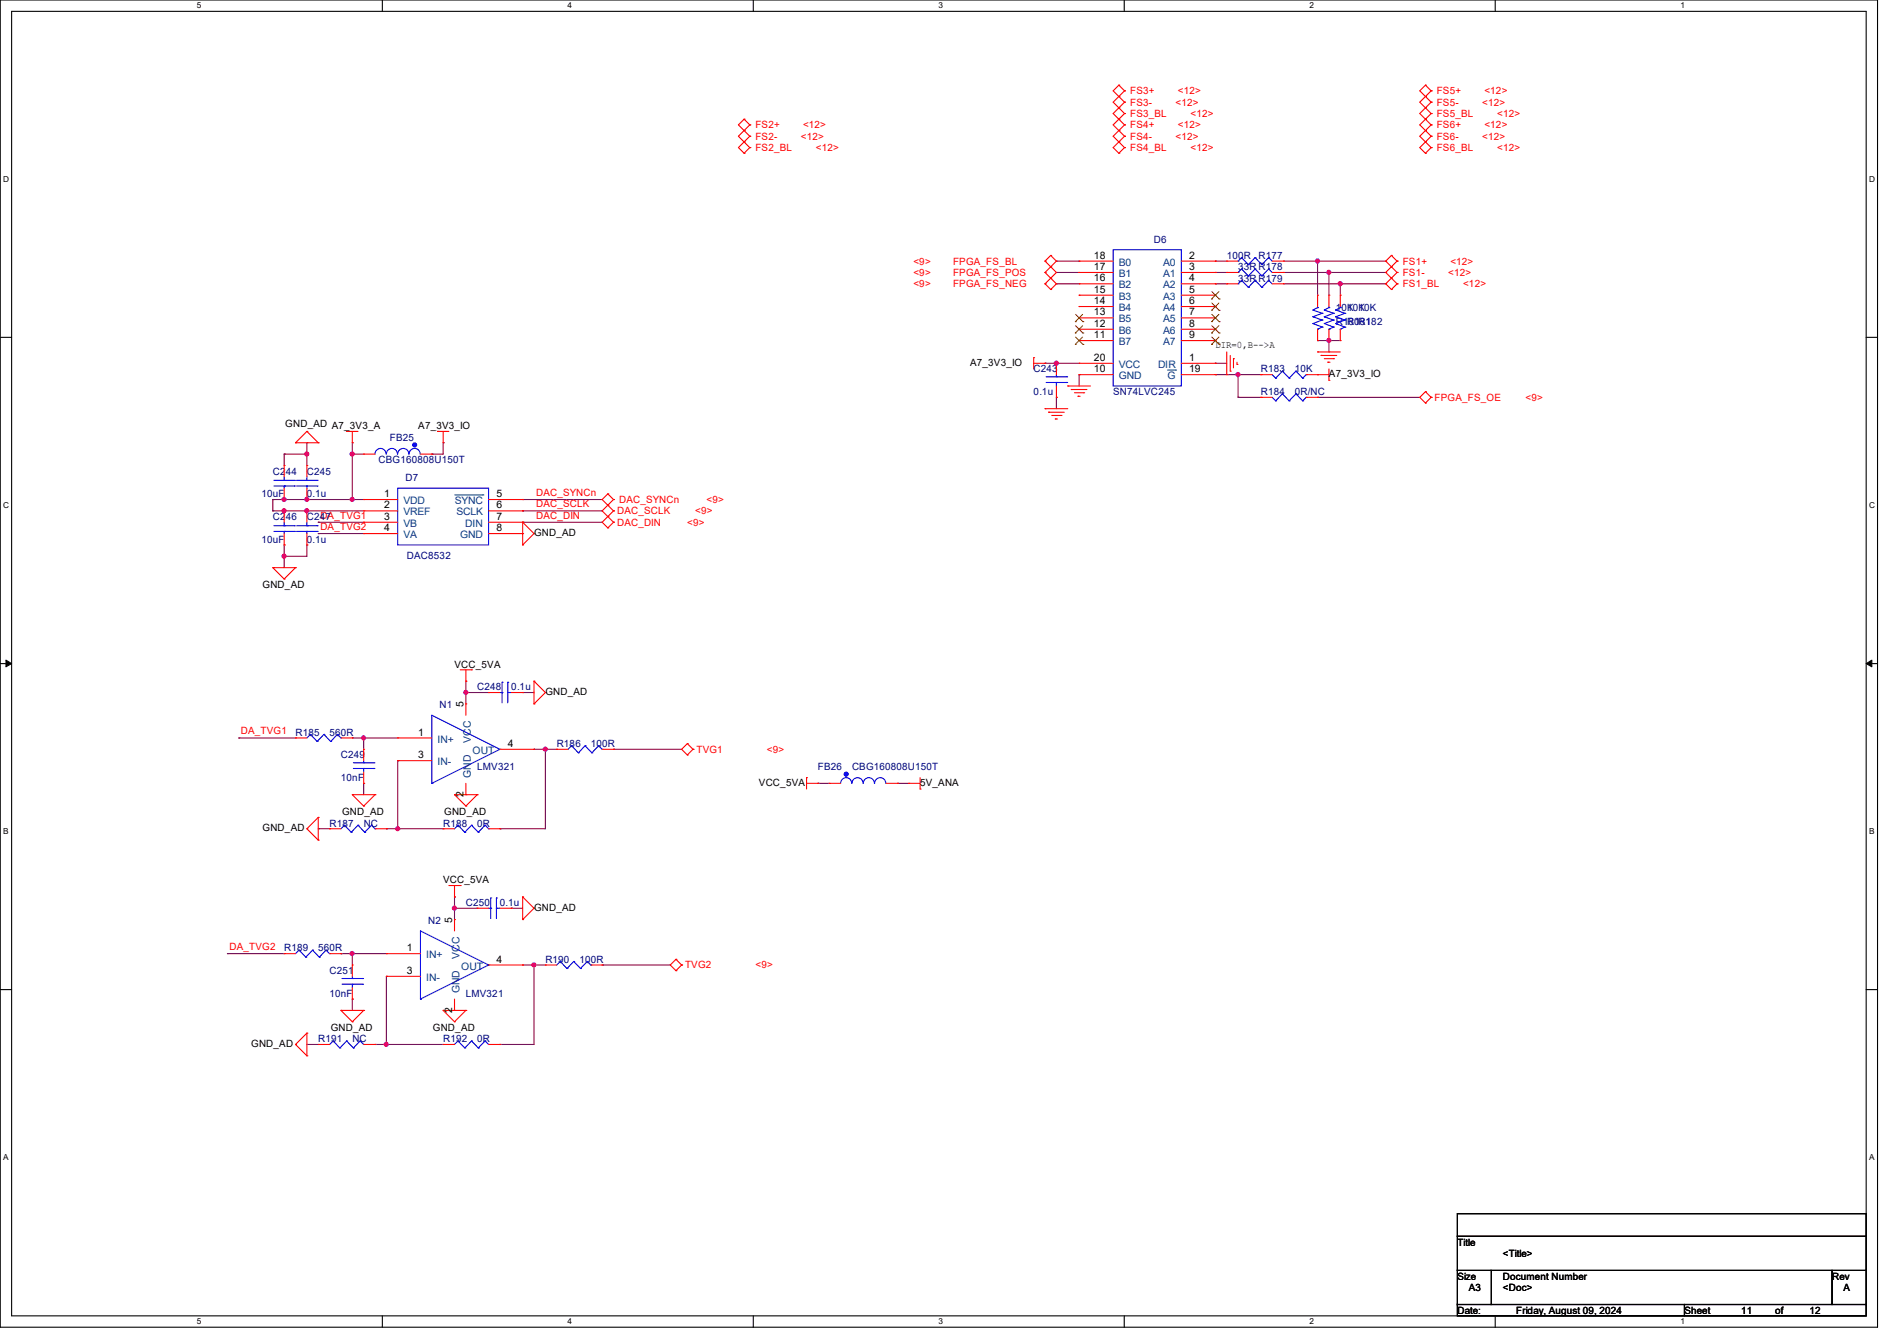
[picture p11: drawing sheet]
<svg xmlns="http://www.w3.org/2000/svg" width="297mm" height="210mm" viewBox="0 0 297 210" stroke-linecap="round" stroke-linejoin="round" font-family="sans-serif">
<path d="M0 0h294v207.9h-294zM1.8 1.8h290.4v204.3h-290.4z" fill="none" stroke="#000" stroke-width=".17"/>
<g fill="#fff">
<path d="M30.8 .2h.7v1.4h-.7z"/>
<path d="M30.8 206.2h.7v1.4h-.7z"/>
</g>
<path d="M59.9 0v1.8M59.9 206.1v1.8" fill="none" stroke="#000" stroke-width=".17"/>
<g fill="#fff">
<path d="M88.9 .2h.6v1.4h-.6z"/>
<path d="M88.9 206.2h.6v1.4h-.6z"/>
</g>
<path d="M117.9 0v1.8M117.9 206.1v1.8" fill="none" stroke="#000" stroke-width=".17"/>
<g fill="#fff">
<path d="M146.9 .2h.7v1.4h-.7z"/>
<path d="M146.9 206.2h.7v1.4h-.7z"/>
</g>
<path d="M176 0v1.8M176 206.1v1.8" fill="none" stroke="#000" stroke-width=".17"/>
<g fill="#fff">
<path d="M205 .2h.7v1.4h-.7z"/>
<path d="M205 206.2h.7v1.4h-.7z"/>
</g>
<path d="M234.1 0v1.8M234.1 206.1v1.8" fill="none" stroke="#000" stroke-width=".17"/>
<g fill="#fff">
<path d="M263.1 .2h.7v1.4h-.7z"/>
<path d="M263.1 206.2h.7v1.4h-.7z"/>
<path d="M.5 27.3h.9v1.4h-.9z"/>
<path d="M292.7 27.3h.8v1.4h-.8z"/>
<path d="M.5 78.4h.9v1.4h-.9z"/>
<path d="M292.7 78.4h.8v1.4h-.8z"/>
</g>
<path d="M0 52.8h1.8M292.2 52.8h1.8" fill="none" stroke="#000" stroke-width=".17"/>
<g fill="#fff">
<path d="M.5 129.5h.8v1.4h-.8z"/>
<path d="M292.7 129.5h.8v1.4h-.8z"/>
</g>
<path d="M0 103.9h1.8M292.2 103.9h1.8" fill="none" stroke="#000" stroke-width=".17"/>
<path d="M.9 103.4l.9 .5-.9 .5zM292.2 103.9l.9-.5v1z" fill="#000" stroke="#000" stroke-width=".16"/>
<g fill="#fff">
<path d="M.5 180.5h.8v1.4h-.8z"/>
<path d="M292.7 180.5h.8v1.4h-.8z"/>
</g>
<path d="M0 155h1.8M292.2 155h1.8M228.2 190.1h64v3.5h-64zM228.2 193.6h64v5.4h-64zM228.2 199h5.3v5.3h-5.3zM233.5 199h53.4v5.3h-53.4zM286.9 199h5.3v5.3h-5.3zM228.2 204.3h35.5v1.8h-35.5zM263.7 204.3h28.5v1.8h-28.5z" fill="none" stroke="#000" stroke-width=".17"/>
<g fill="none" stroke="#800040" stroke-width=".17">
<path d="M163.6 56.9h.1M163.6 56.9h5.4M165.4 56.9h.1M165.4 42.7h.1M165.4 44.4h.1M165.4 40.9h.1M165.4 40.9h3.6M165.4 42.7h3.6M165.4 44.4h3.6M169 58.7h.1M169 58.7v1.8M190.3 58.7h.1"/>
<path d="M190.3 56.9h.1M190.3 40.9h.1M190.3 42.7h.1M190.3 44.4h.1M190.3 58.7h7.1M190.3 56.9h1.8M190.3 40.9h1.8M190.3 42.7h1.8M190.3 44.4h1.8M193.8 58.7h.1M193.8 58.7v3.5M201 40.9h16"/>
<path d="M201 42.7h16M201 44.4h16M206.3 40.9h.1M206.3 53.3h.1M206.3 53.3h3.5M206.3 40.9v5.3M208.1 42.7h.1M208.1 55.1h.1M208.1 53.3h.1M208.1 42.7v3.5M208.1 53.3v1.8M209.8 44.4h.1"/>
<path d="M209.8 44.4v1.8M217 40.9h.1M217 42.7h.1M217 44.4h.1M42.7 78.2h.1M42.7 78.2h14.2M42.7 78.2v1.8M44.5 78.2h.1M44.5 71.1h.1M44.5 71.1h3.5M44.5 71.1v1.8M48 78.2h.1"/>
<path d="M48 71.1h.1M48 69.3h.1M48 69.3v3.6M55.2 69.3h.1M55.2 71.1h.1M55.2 78.2h.1M55.2 69.3v8.9M55.2 71.1h1.7M67.6 71.1h.1M69.4 69.3h.1M69.4 69.3v1.8h-1.8M81.8 78.2h.1"/>
<path d="M81.8 78.2h12.5M165.4 62.2h.1M165.4 62.2v1.8M193.8 62.2h.1M193.8 62.2h3.6M206.3 62.2h.1M206.3 62.2h16M42.7 80h.1M42.7 80h14.2M44.5 80h.1M44.5 85.3h.1M44.5 87.1h.1"/>
<path d="M44.5 85.3v3.6M48 80h.1M48 85.3h.1M48 85.3v1.8h-3.5M49.8 81.8h.1M49.8 83.6h.1M49.8 81.8h7.1M49.8 83.6h7.1M81.8 80h.1M81.8 81.8h.1M81.8 80h12.5M81.8 81.8h12.5"/>
<path d="M37.4 115.6h.1M37.4 115.6h8.9M55.2 115.6h.1M55.2 115.6h7.1M56.9 115.6h.1M56.9 115.6v1.7M62.3 119.1h.1M62.3 119.1v10.7M72.9 108.5h.1M72.9 106.7h.1M72.9 106.7v3.5M72.9 108.5h3.6"/>
<path d="M81.8 108.5h.1M81.8 108.5h1.8M83.6 117.3h.1M83.6 117.3h3.6M85.4 117.3h.1M85.4 117.3v12.5h-7.1M96.1 117.3h.1M96.1 117.3h10.6M49.8 129.8h.1M49.8 129.8h1.8M56.9 122.7h.1M56.9 122.7v1.8"/>
<path d="M60.5 129.8h.1M60.5 129.8h8.9M62.3 129.8h.1M78.3 129.8h.1M128.1 122.7h.1M128.1 122.7h1.7M140.5 122.7h.1M140.5 122.7h1.8M35.6 149.4h.1M35.6 149.4h8.9M53.4 149.4h.1M53.4 149.4h7.1"/>
<path d="M55.2 156.5h.1M55.2 149.4h.1M55.2 149.4v1.7M55.2 156.5v1.7M60.5 152.9h.1M60.5 152.9v10.7M71.2 140.5h.1M71.2 142.2h.1M71.2 140.5v3.5M71.2 142.2h3.5M80.1 142.2h.1M80.1 142.2h1.7"/>
<path d="M81.8 151.1h.1M81.8 151.1h3.6M83.6 151.1h.1M83.6 151.1v12.5h-5.3M94.3 151.1h.1M94.3 151.1h10.6M48 163.6h.1M48 163.6h1.8M58.7 163.6h.1M58.7 163.6h10.7M60.5 163.6h.1M78.3 163.6h.1"/>
</g>
<g fill="#f0f" stroke="#f0f" stroke-width=".17">
<circle cx="55.1" cy="71.1" r=".32"/>
<circle cx="55.1" cy="78.2" r=".32"/>
<circle cx="44.5" cy="80" r=".32"/>
<circle cx="48" cy="78.2" r=".32"/>
<circle cx="44.5" cy="78.2" r=".32"/>
<circle cx="48" cy="71.1" r=".32"/>
<circle cx="48" cy="80" r=".32"/>
<circle cx="44.5" cy="87.1" r=".32"/>
<circle cx="56.9" cy="115.5" r=".32"/>
<circle cx="62.3" cy="129.8" r=".32"/>
<circle cx="72.9" cy="108.4" r=".32"/>
<circle cx="85.4" cy="117.3" r=".32"/>
<circle cx="71.1" cy="142.2" r=".32"/>
<circle cx="60.5" cy="163.6" r=".32"/>
<circle cx="55.1" cy="149.3" r=".32"/>
<circle cx="83.6" cy="151.1" r=".32"/>
<circle cx="193.8" cy="58.7" r=".32"/>
<circle cx="165.4" cy="56.9" r=".32"/>
<circle cx="209.8" cy="44.4" r=".32"/>
<circle cx="208" cy="42.7" r=".32"/>
<circle cx="206.3" cy="40.9" r=".32"/>
<circle cx="208" cy="53.3" r=".32"/>
</g>
<g fill="none" stroke="#f00" stroke-width=".17">
<path d="M116.5 18.7h.1M116.5 18.7l-.9 .9 1.8 1.7M116.5 18.7l.9 .9M117.4 19.6h.1M117.4 19.6l-1.8 1.7 1.8 1.8M175.2 18.7h.1M175.2 13.3h.1M175.2 15.1h.1M175.2 16.9h.1M175.2 13.3l-.9 .9 1.8 1.8M175.2 13.3l.9 .9M176.1 19.6h.1"/>
<path d="M176.1 14.2h.1M176.1 16h.1M176.1 17.8h.1M176.1 17.8l-1.8 1.8 1.8 1.7M176.1 16l-1.8 1.8 1.8 1.8M176.1 19.6l-1.8 1.7 1.8 1.8M176.1 14.2l-1.8 1.8 1.8 1.8M223.2 13.3h.1M223.2 15.1h.1M223.2 16.9h.1M223.2 18.7h.1M223.2 13.3l-.9 .9 1.8 1.8"/>
<path d="M223.2 13.3l.9 .9M224.1 14.2h.1M224.1 16h.1M224.1 17.8h.1M224.1 19.6h.1M224.1 14.2l-1.8 1.8 1.8 1.8M224.1 16l-1.8 1.8 1.8 1.8M224.1 17.8l-1.8 1.8 1.8 1.7M224.1 19.6l-1.8 1.7 1.8 1.8M116.5 20.4h.1M116.5 22.2h.1M116.5 24h.1"/>
<path d="M117.4 21.3h.1M117.4 23.1h.1M117.4 21.3l-1.8 1.8 .9 .9M117.4 23.1l-.9 .9M175.2 20.4h.1M175.2 22.2h.1M175.2 24h.1M176.1 21.3h.1M176.1 23.1h.1M176.1 21.3l-1.8 1.8 .9 .9M176.1 23.1l-.9 .9M223.2 20.4h.1"/>
<path d="M223.2 22.2h.1M223.2 24h.1M224.1 21.3h.1M224.1 23.1h.1M224.1 21.3l-1.8 1.8 .9 .9M224.1 23.1l-.9 .9M161.8 56h.1M161.8 56.9h1.8M161.8 56v1.8M163.6 56.9h.1M163.6 42.7h.1M163.6 44.4h.1"/>
<path d="M163.6 40.9h.1M163.6 40.9l1.8 1.8-1.8 1.7M163.6 42.7l1.8 1.7-.9 .9M163.6 44.4l.9 .9M164.5 41.8h.1M164.5 43.6h.1M164.5 45.3h.1M164.5 40h.1M164.5 40l.9 .9-1.8 1.8M164.5 40l-.9 .9M165.4 56.9h.1M165.4 56.9v1.8"/>
<path d="M169 40.9h.1M169 42.7h.1M169 44.4h.1M169 46.2h.1M169 48h.1M169 49.8h.1M169 51.6h.1M169 53.3h.1M169 56.9h.1M169 58.7h.1M169 56.9h5.3M169 58.7h5.3"/>
<path d="M169 44.4h5.3M169 40.9h5.3M169 42.7h5.3M169 46.2h5.3M169 48h5.3M169 49.8h5.3M169 51.6h5.3M169 53.3h5.3M185 56.9h5.3M185 58.7h5.3M185 44.4h5.3M185 40.9h5.3"/>
<path d="M185 42.7h5.3M185 46.2h5.3M185 48h5.3M185 49.8h5.3M185 51.6h5.3M185 53.3h5.3M190.3 40.9h.1M190.3 42.7h.1M190.3 44.4h.1M190.3 46.2h.1M190.3 48h.1M190.3 49.8h.1"/>
<path d="M190.3 51.6h.1M190.3 53.3h.1M190.3 56.9h.1M190.3 58.7h.1M192.1 58.7h.1M192.1 44.4h.1M192.1 40.9h.1M192.1 42.7h.1M192.1 55.1v3.6M192.1 44.4h1.7M192.1 40.9h1.7M192.1 42.7h1.7"/>
<path d="M192.6 58.1h.1M192.6 55.7v2.4M193.1 56.2h.1M193.1 56.2v1.4M193.7 57.1h.1M193.7 56.7v.4M197.4 58.7h.1M197.4 58.7h1.8M199.2 44.4h1.8M199.2 40.9h1.8M199.2 42.7h1.8M201 44.4h.1"/>
<path d="M201 40.9h.1M201 42.7h.1M204.5 58.7h3.6M206.3 58.7h.1M206.3 55.1h.1M206.3 53.3h.1M206.3 46.2h.1M206.3 55.1h3.5M206.3 46.2v1.8M206.3 51.6v1.7M206.8 55.7h.1M206.8 55.7h2.5"/>
<path d="M207.3 56.2h1.5M207.9 56.7h.1M207.9 56.7h.3M208.1 59.6h.1M208.1 53.3h.1M208.1 46.2h.1M208.1 46.2v1.8M208.1 51.6v1.7M208.1 57.8v1.8M208.8 56.2h.1M209.8 53.3h.1M209.8 46.2h.1"/>
<path d="M209.8 46.2v1.8M209.8 51.6v1.7M217.8 40h.1M217.8 41.8h.1M217.8 43.6h.1M217.8 45.3h.1M217.8 40l-.8 .9 1.7 1.8M217.8 40l.9 .9M218.7 40.9h.1M218.7 42.7h.1M218.7 44.4h.1M218.7 40.9l-1.7 1.8 1.7 1.7"/>
<path d="M218.7 42.7l-1.7 1.7 .8 .9M218.7 44.4l-.9 .9M44.5 78.2h.1M44.5 72.9h.1M44.5 72.9v1.8M44.5 76.5v1.7M46.3 69.3h.1M46.3 69.3h3.5M48 67.6h.1M48 78.2h.1M48 72.9h.1M48 67.6l-1.7 1.7"/>
<path d="M48 67.6l1.8 1.7M48 72.9v1.8M48 76.5v1.7M49.8 69.3h.1M54.3 67.6h.1M54.3 67.6h1.7M55.2 69.3h.1M55.2 67.6v1.7M56.9 78.2h.1M56.9 71.1h.1M56.9 78.2h5.4M56.9 71.1h1.8"/>
<path d="M65.8 71.1h1.8M67.6 71.1h.1M68.5 67.6h.1M68.5 67.6h1.8M69.4 69.3h.1M69.4 67.6v1.7M76.5 78.2h5.3M81.8 78.2h.1M95.2 77.3h.1M95.2 79.1h.1M95.2 77.3l-.9 .9 1.8 1.8M95.2 77.3l.9 .9"/>
<path d="M96.1 78.2h.1M96.1 78.2l-1.8 1.8 1.8 1.8M163.6 64h.1M163.6 64h3.6M164.2 64.6h.1M164.2 64.6h2.4M164.7 65.1h1.4M165.2 65.6h.1M165.2 65.6h.4M165.4 62.2h.1M165.4 60.5v1.7M166.1 65.1h.1"/>
<path d="M167.2 60.5h.1M167.2 60.5h3.5M167.7 61h.1M167.7 61h2.5M168.2 61.5h1.5M168.8 62.1h.1M168.8 62.1h.3M169.7 61.5h.1M197.4 62.2h.1M197.4 62.2h1.8M204.5 62.2h1.8M206.3 62.2h.1"/>
<path d="M223.2 61.3h.1M223.2 63.1h.1M223.2 61.3l-.9 .9 .9 .9M223.2 61.3l.9 .9M224.1 62.2h.1M224.1 62.2l-.9 .9M42.7 88.9h.1M42.7 88.9h3.6M42.7 88.9l1.8 1.8M44.5 90.7h.1M44.5 85.3h.1M44.5 80h.1"/>
<path d="M44.5 80v1.8M44.5 83.6v1.7M46.3 88.9h.1M46.3 88.9l-1.8 1.8M48 85.3h.1M48 80h.1M48 80v1.8M48 83.6v1.7M56.9 80h.1M56.9 81.8h.1M56.9 83.6h.1M56.9 80h5.4"/>
<path d="M56.9 81.8h5.4M56.9 83.6h5.4M76.5 80h5.3M76.5 81.8h5.3M76.5 83.6h5.3M81.8 81.8h.1M81.8 85.3h.1M81.8 80h.1M81.8 83.6h.1M81.8 81.8v3.5M81.8 81.8l1.8 1.8M83.6 83.6h.1"/>
<path d="M83.6 83.6l-1.8 1.7M95.2 80.9h.1M95.2 82.7h.1M96.1 81.8h.1M96.1 80h.1M96.1 80l-1.8 1.8 .9 .9M96.1 81.8l-.9 .9M46.3 115.6h.1M46.3 115.6h1.7M53.4 115.6h1.8M55.2 115.6h.1M56.9 117.3h.1"/>
<path d="M56.9 117.3v1.8M62.3 115.6h.1M62.3 119.1h.1M62.3 115.6h5.3M62.3 119.1h5.3M72.1 104.9h1.7M72.9 106.7h.1M72.9 110.2h.1M72.9 104.9v1.8M72.9 110.2v1.8M73.8 104.9h.1M76.5 108.5h.1"/>
<path d="M76.5 108.5h1.8M78.3 117.3h5.3M80.1 108.5h1.7M81.8 108.5h.1M83.6 106.7h.1M83.6 110.2h.1M83.6 117.3h.1M83.6 106.7v3.5M83.6 106.7l1.8 1.8M85.4 108.5h.1M85.4 108.5l-1.8 1.7M87.2 117.3h.1"/>
<path d="M87.2 117.3h1.7M94.3 117.3h1.8M96.1 117.3h.1M107.6 116.5h.1M107.6 118.2h.1M107.6 116.5l-.9 .8 .9 .9M107.6 116.5l.9 .8M108.5 117.3h.1M108.5 117.3l-.9 .9M48 129.8h.1M48 129.8l1.8 1.8M49.8 128h.1"/>
<path d="M49.8 131.6h.1M49.8 128v3.6M49.8 128l-1.8 1.8M51.6 129.8h.1M51.6 129.8h1.8M55.2 124.5h.1M55.2 124.5h3.5M55.2 124.5l1.7 1.7M56.9 126.2h.1M56.9 122.7h.1M56.9 120.9v1.8M58.7 124.5h.1"/>
<path d="M58.7 124.5l-1.8 1.7M58.7 129.8h1.8M60.5 129.8h.1M69.4 129.8h.1M69.4 129.8h1.8M70.3 138.7h1.8M71.2 124.5h.1M71.2 124.5h3.5M71.2 124.5l1.7 1.7M71.2 138.7v1.8M72.1 138.7h.1M72.9 126.2h.1"/>
<path d="M72.9 124.5h.1M72.9 122.7v1.8M74.7 124.5h.1M74.7 124.5l-1.8 1.7M76.5 129.8h1.8M78.3 129.8h.1M126.3 121.8h.1M126.3 122.7h1.8M126.3 121.8v1.8M128.1 122.7h.1M129.8 122.7h.1M129.8 122.7h1.8"/>
<path d="M138.7 122.7h1.8M140.5 122.7h.1M142.3 122.7h.1M142.3 122.7h1.8M144.1 123.6h.1M144.1 121.8v1.8M44.5 149.4h.1M44.5 149.4h1.8M51.6 149.4h1.8M53.4 158.2h.1M53.4 149.4h.1M53.4 158.2h3.5"/>
<path d="M53.4 158.2l1.8 1.8M55.2 151.1h.1M55.2 156.5h.1M55.2 151.1v1.8M55.2 154.7v1.8M56.9 158.2h.1M56.9 158.2l-1.7 1.8M60.5 149.4h.1M60.5 152.9h.1M60.5 149.4h5.3M60.5 152.9h5.3M69.4 158.2h.1"/>
<path d="M69.4 158.2h3.5M69.4 158.2l1.8 1.8M71.2 140.5h.1M71.2 158.2h.1M71.2 144h.1M71.2 144v1.8M71.2 156.5v1.7M72.9 158.2h.1M72.9 158.2l-1.7 1.8M74.7 142.2h.1M74.7 142.2h1.8M76.5 151.1h5.3"/>
<path d="M78.3 142.2h1.8M80.1 142.2h.1M81.8 140.5h.1M81.8 144h.1M81.8 151.1h.1M81.8 140.5v3.5M81.8 140.5l1.8 1.7M83.6 142.2h.1M83.6 142.2l-1.8 1.8M85.4 151.1h.1M85.4 151.1h1.8M92.5 151.1h1.8"/>
<path d="M94.3 151.1h.1M105.8 150.2h.1M105.8 152h.1M105.8 150.2l-.9 .9 .9 .9M105.8 150.2l.9 .9M106.7 151.1h.1M106.7 151.1l-.9 .9M46.3 163.6h.1M46.3 163.6l1.7 1.8M48 161.8h.1M48 165.4h.1M48 161.8v3.6"/>
<path d="M48 161.8l-1.7 1.8M49.8 163.6h.1M49.8 163.6h1.8M55.2 160h.1M56.9 163.6h1.8M58.7 163.6h.1M69.4 163.6h.1M69.4 163.6h1.8M71.2 160h.1M76.5 163.6h1.8M78.3 163.6h.1"/>
</g>
<g fill="none" stroke="#00f" stroke-width=".17">
<path d="M174.3 39.1h10.7v21.4h-10.7zM163.8 59.9h3.2M163.8 59h3.2M165.4 59h.1M165.4 59.9h.1M165.4 58.7v.3M165.4 59.9v.6M167 59.9h.1M167 59h.1M193.8 44.4h.1M193.8 40.9h.1M193.8 42.7h.1"/>
<path d="M194.4 43.9h.1M194.4 40.3h.1M194.4 42.1h.1M194.4 43.9l1.1 1.1M194.4 43.9l-.6 .5M194.4 40.3l1.1 1.1M194.4 40.3l-.6 .6M194.4 42.1l1.1 1.1M194.4 42.1l-.6 .6M195.5 45h.1M195.5 41.4h.1M195.5 43.2h.1"/>
<path d="M196.5 43.9h.1M196.5 40.3h.1M196.5 42.1h.1M196.5 43.9l1.1 1.1M196.5 43.9l-1 1.1M196.5 40.3l1.1 1.1M196.5 40.3l-1 1.1M196.5 42.1l1.1 1.1M196.5 42.1l-1 1.1M197.6 45h.1M197.6 41.4h.1M197.6 43.2h.1"/>
<path d="M198.6 43.9h.1M198.6 40.3h.1M198.6 42.1h.1M198.6 43.9l.6 .5M198.6 43.9l-1 1.1M198.6 40.3l.6 .6M198.6 40.3l-1 1.1M198.6 42.1l.6 .6M198.6 42.1l-1 1.1M199.2 58.7l.5 .5M199.7 59.2h.1M200.8 58.1h.1"/>
<path d="M200.8 58.1l-1.1 1.1M200.8 58.1l1 1.1M201.8 59.2h.1M202.9 58.1h.1M202.9 58.1l-1.1 1.1M202.9 58.1l1.1 1.1M204 59.2h.1M204.5 58.7h.1M204.5 58.7l-.5 .5M205.6 48.6h.1M205.6 49.6h.1M205.6 50.7h.1"/>
<path d="M205.6 48.6l1.4 .5M205.6 49.6l1.4 .5M205.6 50.7l1.4 .5M206.3 51.6h.1M206.3 48.2h.1M206.3 48.2l-.7 .4M206.3 48v.2M207 49.1h.1M207 50.1h.1M207 51.2h.1M207 49.1l-1.4 .5M207 50.1l-1.4 .6"/>
<path d="M207 51.2l-.7 .4M207.3 48.6h.1M207.3 49.6h.1M207.3 50.7h.1M207.3 48.6l1.5 .5M207.3 49.6l1.5 .5M207.3 50.7l1.5 .5M208.1 51.6h.1M208.1 48.2h.1M208.1 48.2l-.8 .4M208.1 48v.2M208.8 49.1h.1"/>
<path d="M208.8 50.1h.1M208.8 51.2h.1M208.8 49.1l-1.5 .5M208.8 50.1l-1.5 .6M208.8 51.2l-.7 .4M209.1 48.6h.1M209.1 49.6h.1M209.1 50.7h.1M209.1 48.6l1.5 .5M209.1 49.6l1.5 .5M209.1 50.7l1.5 .5M209.8 51.6h.1"/>
<path d="M209.8 48.2h.1M209.8 48.2l-.7 .4M209.8 48v.2M210.6 49.1h.1M210.6 50.1h.1M210.6 51.2h.1M210.6 49.1l-1.5 .5M210.6 50.1l-1.5 .6M210.6 51.2l-.8 .4M42.9 75.2h3.2M42.9 76.1h3.2M44.5 76.1h.1"/>
<path d="M44.5 75.2h.1M44.5 74.7v.5M44.5 76.1v.4M46.1 75.2h.1M46.1 76.1h.1M46.4 75.2h3.3M46.4 76.1h3.3M48 76.1h.1M48 75.2h.1M48 74.7v.5M48 76.1v.4M49.7 75.2h.1"/>
<path d="M49.7 76.1h.1M60.5 71.1a.87 .87 0 0 0-.9-.9 .87 .87 0 0 0-.9 .9M62.2 71.1a.87 .87 0 0 0-.8-.9 .87 .87 0 0 0-.9 .9M62.3 76.5h14.2v8.8h-14.2zM64 71.1a.87 .87 0 0 0-.9-.9 .87 .87 0 0 0-.8 .9M65.8 71.1a.87 .87 0 0 0-.9-.9 .87 .87 0 0 0-.8 .9M199.2 62.2l.5 .6M199.7 62.8h.1M200.8 61.7h.1M200.8 61.7l-1.1 1.1M200.8 61.7l1 1.1M201.8 62.8h.1"/>
<path d="M202.9 61.7h.1M202.9 61.7l-1.1 1.1M202.9 61.7l1.1 1.1M204 62.8h.1M204.5 62.2h.1M204.5 62.2l-.5 .6M42.9 82.3h3.2M42.9 83.2h3.2M44.5 83.2h.1M44.5 82.3h.1M44.5 81.8v.5M44.5 83.2v.4"/>
<path d="M46.1 82.3h.1M46.1 83.2h.1M46.4 82.3h3.3M46.4 83.2h3.3M48 83.2h.1M48 82.3h.1M48 81.8v.5M48 83.2v.4M49.7 82.3h.1M49.7 83.2h.1M48.6 115h.1M48.6 115l-.6 .6"/>
<path d="M48.6 115l1.1 1.1M49.7 116.1h.1M50.7 115h.1M50.7 115l-1 1.1M50.7 115l1.1 1.1M51.8 116.1h.1M52.8 115h.1M52.8 115l-1 1.1M52.8 115l.6 .6M53.4 115.6h.1M55.3 119.5h3.2M56.9 119.5h.1"/>
<path d="M56.9 119.1v.4M58.5 119.5h.1M78.3 117.3h.1M78.3 108.5h.3M78.3 117.3l-10.7-5.3v10.7M78.3 117.3l-10.7 5.4M78.6 108.5h.1M78.6 106.8h.1M78.6 106.8v3.3M79.5 106.8h.1M79.5 108.5h.1M79.5 108.5h.6"/>
<path d="M79.5 106.8v3.3M89.5 116.8h.1M89.5 116.8l-.6 .5M89.5 116.8l1.1 1.1M90.6 117.9h.1M91.6 116.8h.1M91.6 116.8l-1 1.1M91.6 116.8l1.1 1.1M92.7 117.9h.1M93.7 116.8h.1M93.7 116.8l-1 1.1M93.7 116.8l.6 .5"/>
<path d="M94.3 117.3h.1M53.9 129.2h.1M53.9 129.2l-.5 .6M53.9 129.2l1.1 1.1M55 130.3h.1M55.3 120.4h3.2M56 129.2h.1M56 129.2l-1 1.1M56 129.2l1.1 1.1M56.9 120.4h.1M56.9 120.4v.5M57.1 130.3h.1"/>
<path d="M58.2 129.2h.1M58.2 129.2l-1.1 1.1M58.2 129.2l.5 .6M58.5 120.4h.1M58.7 129.8h.1M67.6 122.7h.1M71.7 129.2h.1M71.7 129.2l-.5 .6M71.7 129.2l1.1 1.1M72.8 130.3h.1M73.8 129.2h.1M73.8 129.2l-1 1.1"/>
<path d="M73.8 129.2l1.1 1.1M74.9 130.3h.1M75.9 129.2h.1M75.9 129.2l-1 1.1M75.9 129.2l.6 .6M76.5 129.8h.1M131.6 122.7a.87 .87 0 0 1 .9-.9 .87 .87 0 0 1 .8 .9M133.4 122.7a.87 .87 0 0 1 .9-.9 .87 .87 0 0 1 .8 .9M135.2 122.7a.87 .87 0 0 1 .8-.9 .87 .87 0 0 1 .9 .9M136.9 122.7a.87 .87 0 0 1 .9-.9 .87 .87 0 0 1 .9 .9M46.8 148.8h.1M46.8 148.8l-.5 .6"/>
<path d="M46.8 148.8l1.1 1.1M47.9 149.9h.1M48.9 148.8h.1M48.9 148.8l-1 1.1M48.9 148.8l1.1 1.1M50 149.9h.1M51.1 148.8h.1M51.1 148.8l-1.1 1.1M51.1 148.8l.5 .6M51.6 149.4h.1M53.6 154.1h3.2M53.6 153.2h3.2"/>
<path d="M55.2 153.2h.1M55.2 154.1h.1M55.2 152.9v.3M55.2 154.1v.6M56.8 154.1h.1M56.8 153.2h.1M65.8 156.5h.1M76.5 151.1h.1M76.5 142.2h.3M76.5 151.1l-10.7-5.3v10.7M76.5 151.1l-10.7 5.4M76.8 142.2h.1"/>
<path d="M76.8 140.6h.1M76.8 140.6v3.2M77.7 140.6h.1M77.7 142.2h.1M77.7 142.2h.6M77.7 140.6v3.2M87.7 150.6h.1M87.7 150.6l-.5 .5M87.7 150.6l1.1 1.1M88.8 151.7h.1M89.8 150.6h.1M89.8 150.6l-1 1.1"/>
<path d="M89.8 150.6l1.1 1.1M90.9 151.7h.1M91.9 150.6h.1M91.9 150.6l-1 1.1M91.9 150.6l.6 .5M92.5 151.1h.1M52.2 163h.1M52.2 163l-.6 .6M52.2 163l1 1.1M53.2 164.1h.1M54.3 163h.1M54.3 163l-1.1 1.1"/>
<path d="M54.3 163l1 1.1M55.3 164.1h.1M56.4 163h.1M56.4 163l-1.1 1.1M56.4 163l.5 .6M56.9 163.6h.1M71.7 163h.1M71.7 163l-.5 .6M71.7 163l1.1 1.1M72.8 164.1h.1M73.8 163h.1M73.8 163l-1 1.1"/>
<path d="M73.8 163l1.1 1.1M74.9 164.1h.1M75.9 163h.1M75.9 163l-1 1.1M75.9 163l.6 .6M76.5 163.6h.1"/>
</g>
<g fill="#00f" stroke="#00f" stroke-width=".17">
<circle cx="132.5" cy="121.2" r=".32"/>
<circle cx="64.9" cy="69.7" r=".32"/>
</g>
<path d="M182.8 58h1.3M184.1 58h.1M71.2 77.5h4.4M75.6 77.5h.1" fill="none" stroke="#004080" stroke-width=".16"/>
<g fill="none" stroke="#804000" stroke-width=".16">
<path d="M168.4 50.4h.1M168.4 52.2h.1M168.4 53.9h.1M168.4 49.2l1.1 1.2M168.4 51l1.1 1.2M168.4 52.8l1.1 1.1M169.5 49.2l-1.1 1.2M169.5 51l-1.1 1.2M169.5 52.8l-1.1 1.1M169.5 50.4h.1M169.5 52.2h.1M169.5 53.9h.1"/>
<path d="M189.7 46.8h.1M189.7 48.6h.1M189.7 50.4h.1M189.7 52.2h.1M189.7 53.9h.1M189.7 45.7l1.2 1.1M189.7 47.5l1.2 1.1M189.7 49.2l1.2 1.2M189.7 51l1.2 1.2M189.7 52.8l1.2 1.1M190.8 45.7l-1.1 1.1M190.8 47.5l-1.1 1.1"/>
<path d="M190.8 49.2l-1.1 1.2M190.8 51l-1.1 1.2M190.8 52.8l-1.1 1.1M190.9 46.8h.1M190.9 48.6h.1M190.9 50.4h.1M190.9 52.2h.1M190.9 53.9h.1"/>
</g>
<g font-size="1.6" fill="#f00">
<text x="177" y="14.8">FS3+</text>
<text x="177" y="16.6">FS3-</text>
<text x="184.1" y="16.6">&lt;12&gt;</text>
<text x="184.4" y="14.8">&lt;12&gt;</text>
<text x="225" y="14.8">FS5+</text>
<text x="225" y="16.6">FS5-</text>
<text x="232.1" y="16.6">&lt;12&gt;</text>
<text x="232.4" y="14.8">&lt;12&gt;</text>
<text x="118.3" y="20.1">FS2+</text>
<text x="118.3" y="21.9">FS2-</text>
<text x="118.3" y="23.7">FS2_BL</text>
<text x="125.4" y="21.9">&lt;12&gt;</text>
<text x="125.7" y="20.1">&lt;12&gt;</text>
<text x="127.7" y="23.7">&lt;12&gt;</text>
<text x="177" y="20.1">FS4+</text>
<text x="177" y="21.9">FS4-</text>
<text x="177" y="23.7">FS4_BL</text>
<text x="177" y="18.3">FS3_BL</text>
<text x="184.1" y="21.9">&lt;12&gt;</text>
<text x="184.4" y="20.1">&lt;12&gt;</text>
<text x="186.4" y="23.7">&lt;12&gt;</text>
<text x="186.4" y="18.3">&lt;12&gt;</text>
<text x="225" y="18.3">FS5_BL</text>
<text x="225" y="20.1">FS6+</text>
<text x="225" y="21.9">FS6-</text>
<text x="225" y="23.7">FS6_BL</text>
<text x="232.1" y="21.9">&lt;12&gt;</text>
<text x="232.4" y="20.1">&lt;12&gt;</text>
<text x="234.4" y="18.3">&lt;12&gt;</text>
<text x="234.4" y="23.7">&lt;12&gt;</text>
<text x="143" y="41.4">&lt;9&gt;</text>
<text x="149.2" y="41.4">FPGA_FS_BL</text>
<text x="219.6" y="41.4">FS1+</text>
<text x="227.1" y="41.4">&lt;12&gt;</text>
<text x="143" y="43.2">&lt;9&gt;</text>
<text x="143" y="45">&lt;9&gt;</text>
<text x="149.2" y="43.2">FPGA_FS_POS</text>
<text x="149.2" y="45">FPGA_FS_NEG</text>
<text x="219.6" y="43.2">FS1-</text>
<text x="219.6" y="45">FS1_BL</text>
<text x="226.7" y="43.2">&lt;12&gt;</text>
<text x="229.1" y="45">&lt;12&gt;</text>
<text x="224.6" y="62.8">FPGA_FS_OE</text>
<text x="238.8" y="62.8">&lt;9&gt;</text>
<text x="83.9" y="77.7">DAC_SYNCn</text>
<text x="50.2" y="81.2">DA_TVG1</text>
<text x="50.2" y="83">DA_TVG2</text>
<text x="83.9" y="79.5">DAC_SCLK</text>
<text x="83.9" y="81.2">DAC_DIN</text>
<text x="96.6" y="82.3">DAC_DIN</text>
<text x="96.6" y="80.6">DAC_SCLK</text>
<text x="96.9" y="78.8">DAC_SYNCn</text>
<text x="107.6" y="82.3">&lt;9&gt;</text>
<text x="108.8" y="80.6">&lt;9&gt;</text>
<text x="110.6" y="78.8">&lt;9&gt;</text>
<text x="37.7" y="115">DA_TVG1</text>
<text x="109" y="117.9">TVG1</text>
<text x="120.1" y="117.9">&lt;9&gt;</text>
<text x="35.9" y="148.8">DA_TVG2</text>
<text x="107.3" y="151.7">TVG2</text>
<text x="118.3" y="151.7">&lt;9&gt;</text>
</g>
<g font-size="1.6">
<text x="171.3" y="40.5">18</text>
<text x="186.2" y="40.5">2</text>
<text x="171.3" y="42.3">17</text>
<text x="171.3" y="44.1">16</text>
<text x="171.3" y="45.8">15</text>
<text x="171.3" y="47.6">14</text>
<text x="186.2" y="42.3">3</text>
<text x="186.2" y="44.1">4</text>
<text x="186.2" y="45.8">5</text>
<text x="186.2" y="47.6">6</text>
<text x="171.3" y="49.4">13</text>
<text x="171.3" y="51.2">12</text>
<text x="171.3" y="53">11</text>
<text x="186.2" y="49.4">7</text>
<text x="186.2" y="51.2">8</text>
<text x="186.2" y="53">9</text>
<text x="151.9" y="57.3">A7_3V3_IO</text>
<text x="171.3" y="56.5">20</text>
<text x="171.3" y="58.3">10</text>
<text x="186.2" y="56.5">1</text>
<text x="186.2" y="58.3">19</text>
<text x="190.3" y="54.6">DIR=0,B--&gt;A</text>
<text x="208.1" y="59.1">A7_3V3_IO</text>
<text x="44.7" y="66.9">GND_AD A7_3V3_A</text>
<text x="65.5" y="67.2">A7_3V3_IO</text>
<text x="60.2" y="77.9">1</text>
<text x="77.7" y="77.9">5</text>
<text x="60.2" y="79.6">2</text>
<text x="60.2" y="81.4">3</text>
<text x="60.2" y="83.2">4</text>
<text x="77.7" y="79.6">6</text>
<text x="77.7" y="81.4">7</text>
<text x="77.7" y="83.2">8</text>
<text x="83.6" y="83.9">GND_AD</text>
<text x="41.1" y="92.1">GND_AD</text>
<text x="71.2" y="104.6">VCC_5VA</text>
<text x="72.6" y="110.8" transform="rotate(-90 72.6 110.8)">5</text>
<text x="85.4" y="108.8">GND_AD</text>
<text x="65.5" y="115.2">1</text>
<text x="65.5" y="118.7">3</text>
<text x="79.5" y="117">4</text>
<text x="72.6" y="124.8" transform="rotate(-90 72.6 124.8)">2</text>
<text x="118.8" y="123.1">VCC_5VA</text>
<text x="144.1" y="123.1">5V_ANA</text>
<text x="41.1" y="130.2">GND_AD</text>
<text x="53.6" y="127.7">GND_AD</text>
<text x="69.6" y="127.7">GND_AD</text>
<text x="69.4" y="138.3">VCC_5VA</text>
<text x="83.6" y="142.6">GND_AD</text>
<text x="63.7" y="149">1</text>
<text x="70.8" y="144.6" transform="rotate(-90 70.8 144.6)">5</text>
<text x="63.7" y="152.5">3</text>
<text x="77.7" y="150.8">4</text>
<text x="51.8" y="161.5">GND_AD</text>
<text x="67.8" y="161.5">GND_AD</text>
<text x="70.8" y="158.6" transform="rotate(-90 70.8 158.6)">2</text>
<text x="39.3" y="164">GND_AD</text>
<text x="228.2" y="195.1">Title</text>
<text x="235.3" y="196.8">&lt;Title&gt;</text>
<text x="228.2" y="200.4">Size</text>
<text x="230" y="202.2">A3</text>
<text x="235.3" y="200.4">Document Number</text>
<text x="235.3" y="202.2">&lt;Doc&gt;</text>
<text x="286.9" y="200.4">Rev</text>
<text x="288.6" y="202.2">A</text>
<text x="228.2" y="205.7">Date:</text>
<text x="237.4" y="205.7">Friday, August 09, 2024</text>
<text x="263.7" y="205.7">Sheet</text>
<text x="272.6" y="205.7">11</text>
<text x="278" y="205.7">of</text>
<text x="283.3" y="205.7">12</text>
</g>
<g font-size="1.6" fill="#004080">
<text x="175.2" y="41.6">B0</text>
<text x="182.1" y="41.6">A0</text>
<text x="175.2" y="43.4">B1</text>
<text x="175.2" y="45.2">B2</text>
<text x="175.2" y="46.9">B3</text>
<text x="182.1" y="43.4">A1</text>
<text x="182.1" y="45.2">A2</text>
<text x="182.1" y="46.9">A3</text>
<text x="175.2" y="48.7">B4</text>
<text x="175.2" y="50.5">B5</text>
<text x="175.2" y="52.3">B6</text>
<text x="182.1" y="48.7">A4</text>
<text x="182.1" y="50.5">A5</text>
<text x="182.1" y="52.3">A6</text>
<text x="175.2" y="54.1">B7</text>
<text x="175.2" y="57.6">VCC</text>
<text x="175.2" y="59.4">GND</text>
<text x="181.3" y="57.6">DIR</text>
<text x="182.1" y="54.1">A7</text>
<text x="182.8" y="59.4">G</text>
<text x="63.2" y="79">VDD</text>
<text x="63.2" y="80.7">VREF</text>
<text x="63.2" y="82.5">VB</text>
<text x="71.2" y="79">SYNC</text>
<text x="71.5" y="80.7">SCLK</text>
<text x="72.9" y="82.5">DIN</text>
<text x="63.2" y="84.3">VA</text>
<text x="72.1" y="84.3">GND</text>
<text x="68.5" y="116.3">IN+</text>
<text x="68.5" y="119.8">IN-</text>
<text x="73.7" y="116.4" transform="rotate(-90 73.7 116.4)">VCC</text>
<text x="74" y="118.1">OUT</text>
<text x="73.7" y="121.8" transform="rotate(-90 73.7 121.8)">GND</text>
<text x="66.7" y="150.1">IN+</text>
<text x="66.7" y="153.6">IN-</text>
<text x="71.9" y="155.6" transform="rotate(-90 71.9 155.6)">GND</text>
<text x="71.9" y="150.2" transform="rotate(-90 71.9 150.2)">VCC</text>
<text x="72.2" y="151.9">OUT</text>
</g>
<g font-size="1.6" fill="#000080">
<text x="180.7" y="38.1">D6</text>
<text x="192.1" y="40.6">100R</text>
<text x="197.1" y="40.6">R177</text>
<text x="193.8" y="44.1">33R R179</text>
<text x="193.8" y="42.3">33R R178</text>
<text x="209.1" y="50.9">R180R182</text>
<text x="209.1" y="48.7">10K 10K</text>
<text x="210.9" y="50.9">R181</text>
<text x="210.9" y="48.7">10K</text>
<text x="161.8" y="58.3">C243</text>
<text x="197.4" y="58.3">R183</text>
<text x="202.7" y="58.3">10K</text>
<text x="161.8" y="61.9">0.1u</text>
<text x="174.3" y="61.9">SN74LVC245</text>
<text x="197.4" y="61.9">R184</text>
<text x="202.7" y="61.9">0R/NC</text>
<text x="61" y="69">FB25</text>
<text x="40.9" y="77.9">10uF</text>
<text x="42.7" y="74.3">C244</text>
<text x="48" y="74.3">C245</text>
<text x="48" y="77.9">0.1u</text>
<text x="59.3" y="72.6">CBG160808U150T</text>
<text x="63.5" y="75.4">D7</text>
<text x="42.7" y="81.4">C246</text>
<text x="48" y="81.4">C247</text>
<text x="40.9" y="85">10uF</text>
<text x="48" y="85">0.1u</text>
<text x="63.7" y="87.5">DAC8532</text>
<text x="68.8" y="111">N1</text>
<text x="74.7" y="108.1">C248</text>
<text x="80.1" y="108.1">0.1u</text>
<text x="46.3" y="115.2">R185</text>
<text x="51.6" y="115.2">560R</text>
<text x="53.4" y="118.8">C249</text>
<text x="87.2" y="117">R186</text>
<text x="92.5" y="117">100R</text>
<text x="53.4" y="122.3">10nF</text>
<text x="74.7" y="120.6">LMV321</text>
<text x="128.1" y="120.6">FB26</text>
<text x="133.4" y="120.6">CBG160808U150T</text>
<text x="51.6" y="129.5">R187</text>
<text x="56.9" y="129.5">NC</text>
<text x="69.4" y="129.5">R188</text>
<text x="74.7" y="129.5">0R</text>
<text x="72.9" y="141.9">C250</text>
<text x="78.3" y="141.9">0.1u</text>
<text x="44.5" y="149">R189</text>
<text x="49.8" y="149">560R</text>
<text x="67.1" y="144.7">N2</text>
<text x="51.6" y="152.6">C251</text>
<text x="85.4" y="150.8">R190</text>
<text x="90.7" y="150.8">100R</text>
<text x="51.6" y="156.1">10nF</text>
<text x="72.9" y="156.1">LMV321</text>
<text x="49.8" y="163.2">R191</text>
<text x="55.2" y="163.2">NC</text>
<text x="69.4" y="163.2">R192</text>
<text x="74.7" y="163.2">0R</text>
</g>
<g font-size="1.3">
<text x="30.8" y="1.3">5</text>
<text x="88.9" y="1.3">4</text>
<text x="146.9" y="1.3">3</text>
<text x="205" y="1.3">2</text>
<text x="263.1" y="1.3">1</text>
<text x=".5" y="28.4">D</text>
<text x="292.7" y="28.4">D</text>
<text x=".5" y="79.5">C</text>
<text x="292.7" y="79.5">C</text>
<text x=".5" y="130.6">B</text>
<text x="292.7" y="130.6">B</text>
<text x=".5" y="181.7">A</text>
<text x="292.7" y="181.7">A</text>
<text x="30.8" y="207.4">5</text>
<text x="88.9" y="207.4">4</text>
<text x="146.9" y="207.4">3</text>
<text x="205" y="207.4">2</text>
<text x="263.1" y="207.4">1</text>
</g>
</svg>
